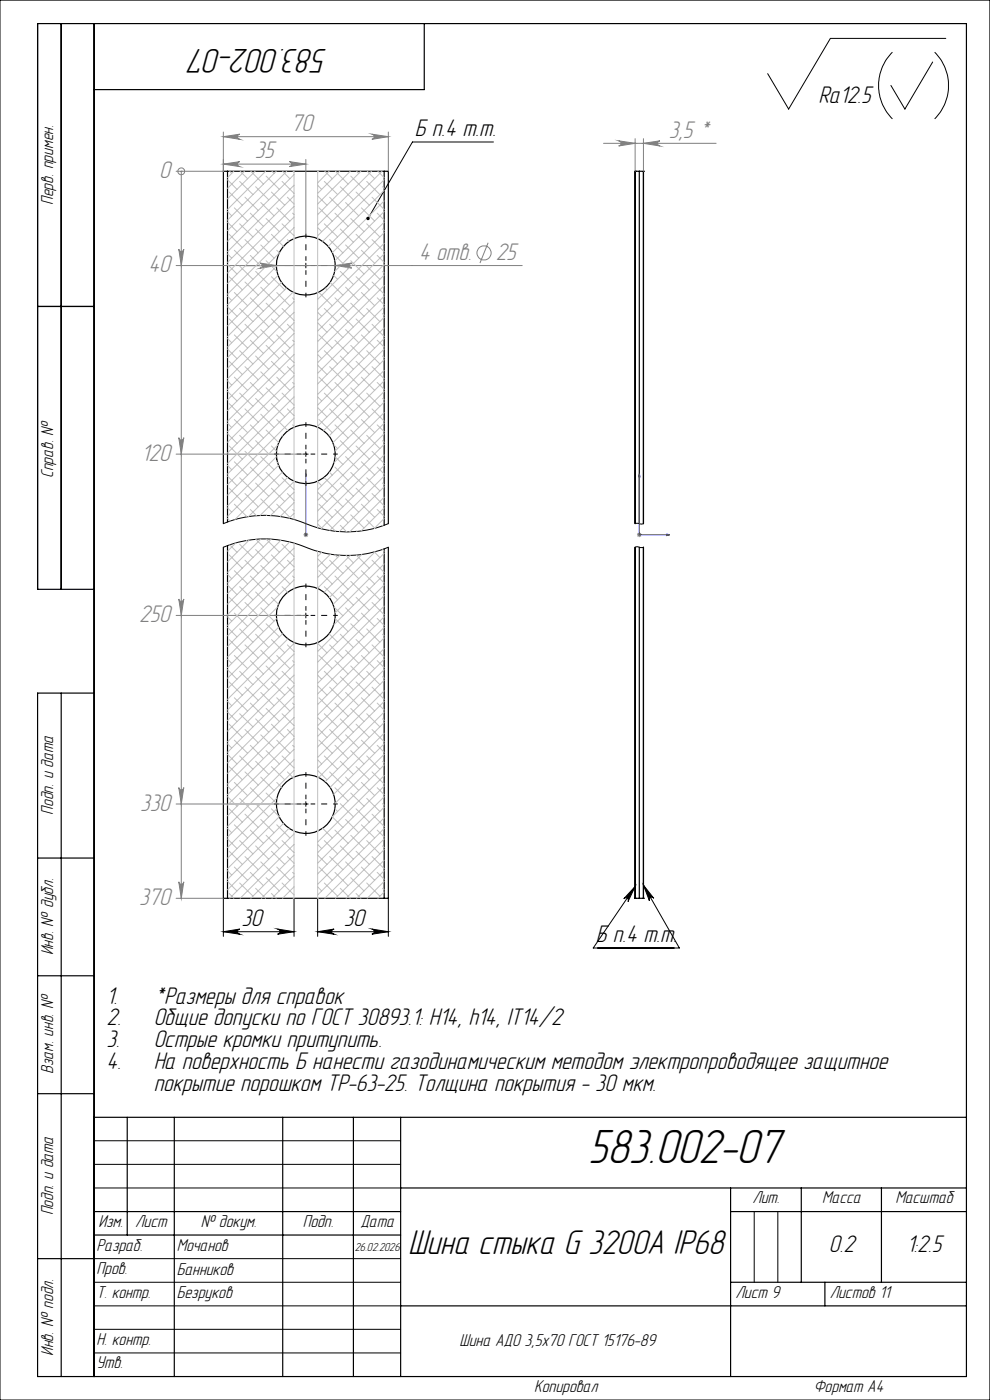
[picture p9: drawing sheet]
<svg xmlns="http://www.w3.org/2000/svg" width="210mm" height="297mm" viewBox="0 0 210 297" stroke-linecap="round" stroke-linejoin="round" font-family="sans-serif">
<g fill="none" stroke="#000" stroke-width=".25">
<path d="M13 5v120M20 5v287M90 5v14h-70M48.3 36.3h-.9v74.8M48.3 36.3v74.4M48.3 36.3h33.2M81.5 36.3h.9v74.8M81.5 36.3v75.1M134.7 36.3h.9M134.7 36.3h.1M134.7 36.3v74.8M135.6 36.3h.9"/>
<path d="M135.6 36.3v74.8M136.5 36.3h.1M136.5 36.3v74.8M8 65h12M47.4 116.1v74.5h.9M48.3 115.7v74.9M81.5 116.4v74.2M82.4 116.1v74.5h-.9M134.7 116.1v74.5M135.6 116.1v74.5M136.5 116.1v74.5M20 125h-12v-120h197v287h-197v-145h12"/>
<path d="M13 147v145M8 182h12M48.3 190.6h33.2M134.7 190.6h.9M134.7 190.6h.1M135.6 190.6h.9M136.5 190.6h.1M8 207h12M8 232h12M20 237h185M27 237v25M37 237v55"/>
<path d="M60 237v55M75 237v55M85 237v55M20 257h65M85 252h120M155 252v40M155 257h50M170 252v20M187 252v20M8 267h12M20 262h65M85 277h120"/>
<path d="M155 272h50M175 272v5"/>
<circle cx="64.9" cy="56.4" r="6.3"/>
<circle cx="64.9" cy="96.4" r="6.3"/>
<circle cx="64.9" cy="130.6" r="6.3"/>
<circle cx="64.9" cy="170.6" r="6.3"/>
</g>
<g fill="none" stroke="#808080" stroke-width=".21">
<path d="M38.5 36.3h.1M38.5 36.3v154.3M47.4 29l3.5-.5a.55 .55 0 0 0-.5 .5 .55 .55 0 0 0 .5 .6zM47.4 34.8l3.5-.5a.53 .53 0 0 0-.5 .5 .53 .53 0 0 0 .5 .5zM47.4 28v8.3h-10M47.4 29h35M47.4 34.8h17.5M61.4 34.3l3.5 .5-3.5 .5a.53 .53 0 0 0 .5-.5 .53 .53 0 0 0-.5-.5zM64.9 33.8v15.8M78.9 28.5l3.5 .5-3.5 .6a.55 .55 0 0 0 .5-.6 .55 .55 0 0 0-.5-.5zM82.4 28v8.3M128 30.4h23.9"/>
<path d="M131.2 29.9l3.5 .5-3.5 .6a.55 .55 0 0 0 .5-.6 .55 .55 0 0 0-.5-.5zM134.7 29.4v6.9M136.5 30.4l3.5-.5a.55 .55 0 0 0-.5 .5 .55 .55 0 0 0 .5 .6zM136.5 29.4v6.9M37.4 56.3h73.4M37.9 52.8a.53 .53 0 0 0 .6 .5 .53 .53 0 0 0 .5-.5l-.5 3.5zM55.1 55.8l3.5 .5-3.5 .6a.55 .55 0 0 0 .5-.5 .55 .55 0 0 0-.5-.6zM58.6 56.3l-6.7 .1M71.1 56.3l3.5-.5a.53 .53 0 0 0-.5 .5 .53 .53 0 0 0 .5 .6zM103.5 51.5l-1.7 4.3M37.4 96.3h27.5M37.9 92.8a.53 .53 0 0 0 .6 .6 .53 .53 0 0 0 .5-.6l-.5 3.5z"/>
<path d="M64.4 113.4h1M64.5 113.1l.7 .7M64.9 113v.9M65.2 113.1l-.7 .7M135.1 113.4h1M135.3 113.1l.7 .7M135.6 113v.9M136 113.1l-.7 .7M37.4 130.6h27.5M37.9 127.1a.53 .53 0 0 0 .6 .5 .53 .53 0 0 0 .5-.5l-.5 3.5zM37.4 170.6h27.5M37.9 167.1a.53 .53 0 0 0 .6 .5 .53 .53 0 0 0 .5-.5l-.5 3.5z"/>
<path d="M37.4 190.6h10M37.9 187.1a.53 .53 0 0 0 .6 .5 .53 .53 0 0 0 .5-.5l-.5 3.5z"/>
<circle cx="38.4" cy="36.3" r=".72"/>
<circle cx="102.7" cy="53.7" r="1.51"/>
</g>
<g fill="none" stroke="#000" stroke-width=".21">
<path d="M0 0h210v297h-210zM189.3 11.1a10 10 0 0 0 0 14.1M197.8 13.2l-5.9 9.9-2.9-5M198.3 11.1a10 10 0 0 1 0 14.1M200.6 8.1h-24.5l-8.8 15-4.5-7.5M104.7 30.1h-17.2l-9.4 16.3M64.4 56.3h1M64.9 55.8v1M64.4 96.3h1M64.9 95.8v1M47.4 116.1a23 23 0 0 1 18.8 .5 22.9 22.9 0 0 0 16.2-.5M47.4 111.1a23.4 23.4 0 0 1 18.8 .5 22.9 22.9 0 0 0 16.2-.5"/>
<path d="M134.7 116.1h1.8M134.7 111.1h1.8M64.4 130.6h1M64.9 130.1v1M64.4 170.6h1M64.9 170.1v1M47.4 197.7l3.5-.6a.55 .55 0 0 0-.5 .5 .55 .55 0 0 0 .5 .6zM47.4 190.6v8M47.4 197.7h15M58.9 197.1l3.5 .6-3.5 .5a.55 .55 0 0 0 .5-.6 .55 .55 0 0 0-.5-.5zM62.4 190.6v8M67.4 197.7l3.5-.6a.55 .55 0 0 0-.5 .5 .55 .55 0 0 0 .5 .6z"/>
<path d="M67.4 197.7h15M67.4 190.6v8M78.9 197.1l3.5 .6-3.5 .5a.55 .55 0 0 0 .5-.6 .55 .55 0 0 0-.5-.5zM82.4 190.6v8M134.7 188.1l-1.5 3.2a.53 .53 0 0 0-.1-.8 .53 .53 0 0 0-.8 .2zM136.5 187.8l2.2 2.8a.53 .53 0 0 0-.7-.2 .53 .53 0 0 0-.2 .7zM136.5 187.8l7.6 13.3h-18.3l8.9-13M20 242h65M20 247h65M20 252h65M160 257v15M165 257v15"/>
<path d="M20 267h65M20 272h65M20 277h65M20 282h65M20 287h65"/>
</g>
<path d="M64.9 113.3v.3zM64.9 100.5v.7v-.7M64.9 113.4h.1M64.9 100.5v12.9M135.6 100.5l.2 .7h-.3zM135.6 100.5v12.9h6.5M141.4 113.3l.7 .1-.7 .2z" fill="none" stroke="#00f" stroke-width=".21"/>
<g fill="none" stroke="#000" stroke-width=".21" stroke-dasharray="15.2 1.3 1.3 1.3" stroke-dashoffset="14.3" stroke-linecap="butt">
<path d="M63.9 56.3h-5.8M64.9 55.3v-5.7M64.9 57.3v5.8M65.9 56.3h5.7M63.9 96.3h-5.8M64.9 95.3v-5.7M64.9 97.3v5.8M65.9 96.3h5.7M63.9 130.6h-5.8M64.9 129.6v-5.8M64.9 131.6v5.7M65.9 130.6h5.7"/>
<path d="M63.9 170.6h-5.8M64.9 169.6v-5.8M64.9 171.6v5.7M65.9 170.6h5.7"/>
</g>
<g fill="none" stroke="#c0c0c0" stroke-width=".21">
<path d="M48.3 38.1l2 2.1M48.7 36.3l.4 .5M49.6 36.3l-1.3 1.4M50.8 38.5l2.9 2.8M50.9 36.3l1.6 1.6M51.9 36.3l-3.6 3.7M53.2 36.3l2.7 2.7M54.1 36.3l-5.8 5.9M54.2 39.6l2.8 2.8M56.3 36.3l-8 8.1M56.4 37.4l2.9 2.8M57.7 36.3l.4 .5"/>
<path d="M58.6 36.3l-10.3 10.4M59.8 38.5l2.6 2.5M59.9 36.3l1.6 1.6M60.8 36.3l-12.5 12.6M62.2 36.3l.2 .2M62.4 36.3v73.9M62.4 37l-14.1 14.2M62.4 39.3l-14.1 14.1M67.4 36.3v75.7M67.4 39.3l.8 .9M67.6 36.3l-.2 .2M68.8 38.5l2.8 2.8"/>
<path d="M68.9 36.3l1.6 1.6M69.8 36.3l-2.4 2.5M71.2 36.3l2.6 2.7M72.1 36.3l-4.7 4.7M72.2 39.6l2.8 2.8M74.3 36.3l-6.9 7M74.4 37.4l2.8 2.8M75.6 36.3l.5 .5M76.6 36.3l-9.2 9.2M77.8 38.5l2.8 2.8M77.9 36.3l1.6 1.6M78.8 36.3l-11.4 11.5"/>
<path d="M80.2 36.3l1.3 1.4M81 36.3l-13.6 13.7M81.1 39.6l.4 .4M81.5 38.1l-13.1 13.1M48.3 56.1l2 2M48.3 53.9l.8 .8M48.3 47.1l2 2M48.3 44.9l.8 .9M48.6 58.7l2.8 2.8M48.6 49.7l2.8 2.8M48.6 40.7l2.8 2.8M49.7 53.1l2.8 2.8"/>
<path d="M49.7 44.1l2.8 2.8M50.8 56.4l2.9 2.9M50.8 47.5l2.9 2.8M52 59.8l2.8 2.8M52 50.8l2.8 2.9M52 41.8l2.8 2.9M53.1 54.2l2.8 2.8M53.1 45.2l2.8 2.8M54.2 57.6l2.8 2.8M54.2 48.6l2.8 2.8M55.3 52l2.8 2.7M55.3 43l2.8 2.8"/>
<path d="M56.4 55.3l2.3 2.3M56.4 46.4l2.9 2.7M57.6 58.7l2.8 2.8M57.6 49.7l2.5 2.6M57.6 40.7l2.8 2.8M58.6 56.5l-10.3 10.4M58.7 53.1l.5 .5M58.7 44.1l2.8 2.8M59 58.4l-10.7 10.7M59.2 53.7l-10.9 11M59.7 59.9l-11.4 11.5M59.8 47.5l2.6 2.5"/>
<path d="M61 50.8l.3 .4M61 41.8l1.4 1.5M62.1 45.2l.3 .3M62.4 41.6l-14.1 14.1M62.4 43.8l-14.1 14.1M62.4 46l-14.1 14.1M62.4 48.3l-14.1 14.1M62.4 50.5l-.2 .2M67.4 50.5l.2 .2M67.4 48.3l.8 .8M67.4 41.6l2 1.9M67.7 44.1l2.8 2.8"/>
<path d="M68.8 47.5l2.8 2.8M69.9 50.8l2.8 2.9M69.9 41.8l2.8 2.9M70 59.9l2.7 2.7M70.8 58.4l.8 .9M71 54.2l2.8 2.8M71 45.2l2.8 2.8M72.2 57.6l2.8 2.8M72.2 48.6l2.8 2.8M73.3 52l2.8 2.7M73.3 43l2.8 2.8M74.4 55.3l2.8 2.8"/>
<path d="M74.4 46.4l2.8 2.7M75.5 58.7l2.9 2.8M75.5 49.7l2.9 2.8M75.5 40.7l2.9 2.8M76.7 53.1l2.8 2.8M76.7 44.1l2.8 2.8M77.8 56.4l2.8 2.9M77.8 47.5l2.8 2.8M78.9 59.8l2.6 2.6M78.9 50.8l2.6 2.6M78.9 41.8l2.6 2.6M80 54.2l1.5 1.5"/>
<path d="M80 45.2l1.5 1.5M81.1 57.6l.4 .3M81.1 48.6l.4 .3M81.5 40.4l-11.9 11.9M81.5 42.6l-11 11M81.5 44.9l-10.5 10.4M81.5 47.1l-10.5 10.5M81.5 49.4l-14.1 14.1M81.5 51.6l-14.1 14.1M81.5 53.9l-14.1 14.1M81.5 56.1l-14.1 14.1M81.5 58.3l-14.1 14.2"/>
<path d="M48.3 74l2 2.1M48.3 71.8l.8 .9M48.3 65.1l2 2M48.3 62.8l.8 .9M48.6 76.7l2.8 2.7M48.6 67.7l2.8 2.8M49.7 71l2.8 2.8M49.7 62.1l2.8 2.8M50.8 74.4l2.9 2.8M50.8 65.4l2.9 2.8M52 77.8l2.8 2.8M52 68.8l2.8 2.8"/>
<path d="M53.1 72.2l2.8 2.8M53.1 63.2l2.8 2.8M54.2 75.5l2.8 2.8M54.2 66.5l2.8 2.9M55.3 78.9l2.8 2.8M55.3 69.9l2.8 2.8M55.3 60.9l2.8 2.8M56.4 73.3l2.9 2.8M56.4 64.3l2.9 2.8M57.6 76.7l2.8 2.7M57.6 67.7l2.8 2.8M58.7 71l2.8 2.8"/>
<path d="M58.7 62.1l2.8 2.8M59.8 74.4l2.6 2.5M59.8 65.4l2.6 2.6M60.8 61.1l-12.5 12.5M61 77.8l1.4 1.4M61 68.8l1.4 1.4M62.1 72.2l.3 .3M62.1 63.2l.3 .3M62.2 62l-13.9 13.9M62.4 64l-14.1 14.1M62.4 66.2l-14.1 14.2M62.4 68.5l-14.1 14.1"/>
<path d="M62.4 70.7l-14.1 14.1M62.4 73l-14.1 14.1M62.4 75.2l-14.1 14.2M62.4 77.5l-14.1 14.1M62.4 79.7l-14.1 14.1M67.4 77.5l2 1.9M67.4 66.2l.8 .9M67.4 75.2l.8 .9M67.4 68.5l2 2M67.7 71l2.8 2.8M67.7 62.1l2.8 2.8M68.8 74.4l2.8 2.8"/>
<path d="M68.8 65.4l2.8 2.8M69 61.1l.4 .4M69.9 77.8l2.8 2.8M69.9 68.8l2.8 2.8M71 72.2l2.8 2.8M71 63.2l2.8 2.8M72.2 75.5l2.8 2.8M72.2 66.5l2.8 2.9M73.3 78.9l2.8 2.8M73.3 69.9l2.8 2.8M73.3 60.9l2.8 2.8M74.4 73.3l2.8 2.8"/>
<path d="M74.4 64.3l2.8 2.8M75.5 76.7l2.9 2.7M75.5 67.7l2.9 2.8M76.7 71l2.8 2.8M76.7 62.1l2.8 2.8M77.8 74.4l2.8 2.8M77.8 65.4l2.8 2.8M78.9 77.8l2.6 2.6M78.9 68.8l2.6 2.6M80 63.2l1.5 1.5M80 72.2l1.5 1.4M81.1 75.5l.4 .4"/>
<path d="M81.1 66.5l.4 .4M81.5 62.8l-14.1 14.1M81.5 65.1l-14.1 14.1M81.5 67.3l-14.1 14.2M81.5 69.6l-14.1 14.1M81.5 71.8l-14.1 14.1M81.5 74l-14.1 14.2M81.5 76.3l-14.1 14.1M81.5 78.6l-12.8 12.8M81.5 60.6l-14.1 14.1M48.3 98.7l.8 1M48.3 92l2 2"/>
<path d="M48.3 89.8l.8 .9M48.3 83l2 2.1M48.3 80.8l.8 .9M48.6 94.6l2.8 2.8M48.6 85.6l2.8 2.8M49.7 98l2.8 2.8M49.7 89l2.8 2.8M49.7 80l2.8 2.8M50.8 92.4l2.9 2.8M50.8 83.4l2.9 2.8M52 95.7l2.8 2.8M52 86.7l2.8 2.9"/>
<path d="M53.1 99.1l2.8 2.8M53.1 90.1l2.8 2.8M53.1 81.1l2.8 2.9M54.2 93.5l2.8 2.8M54.2 84.5l2.8 2.8M55.3 96.9l2.8 2.8M55.3 87.9l2.8 2.8M56.4 91.2l2.7 2.7M56.4 82.3l2.9 2.8M57.6 94.6l1.1 1.1M57.6 85.6l2.8 2.8M58.6 96.9l-10.3 10.4"/>
<path d="M58.7 98l.2 .2M58.7 89l2.4 2.4M58.7 80l2.8 2.8M58.9 94.4l-10.6 10.7M59.1 98.7l-10.8 10.8M59.8 92.4l.1 .1M59.8 83.4l2.6 2.5M61 86.7l1.4 1.5M62.1 90.1l.3 .3M62.1 81.1l.3 .4M62.4 81.9l-14.1 14.2M62.4 84.2l-14.1 14.1"/>
<path d="M62.4 86.5l-14.1 14.1M62.4 88.7l-14.1 14.1M67.4 86.5l2 1.9M67.4 84.2l.8 .9M67.7 80l2.8 2.8M67.7 89l2.8 2.8M68.8 83.4l2.8 2.8M69.9 86.7l2.8 2.9M70.8 94.4l.8 .8M71 90.1l2.8 2.8M71 99.1l2.8 2.8M71 81.1l2.8 2.9"/>
<path d="M71.1 96.9l1.6 1.6M72.2 93.5l2.8 2.8M72.2 84.5l2.8 2.8M73.3 96.9l2.8 2.8M73.3 87.9l2.8 2.8M74.4 91.2l2.8 2.8M74.4 82.3l2.8 2.8M75.5 94.6l2.9 2.8M75.5 85.6l2.9 2.8M76.7 98l2.8 2.8M76.7 89l2.8 2.8M76.7 80l2.8 2.8"/>
<path d="M77.8 92.4l2.8 2.8M77.8 83.4l2.8 2.8M78.9 95.7l2.6 2.6M78.9 86.7l2.6 2.7M80 99.1l1.5 1.5M80 90.1l1.5 1.5M80 81.1l1.5 1.5M81.1 93.5l.4 .3M81.1 84.5l.4 .3M81.5 80.8l-11.7 11.7M81.5 83l-10.9 10.9M81.5 89.8l-14.1 14.1"/>
<path d="M81.5 85.3l-10.4 10.4M81.5 87.5l-10.7 10.7M81.5 92l-14.1 14.1M81.5 94.3l-14.1 14.1M81.5 96.5l-14.1 14.1M81.5 98.7l-13.4 13.4M48.3 110l.5 .6M48.3 107.7l.8 1M48.3 101l2 2M48.6 117.7l2.8 2.8M48.6 103.6l2.8 2.8M48.7 115.6l1.6 1.6"/>
<path d="M49.7 107l2.7 2.6M50 115.2l-1.7 1.7M50.8 115.5l2.9 2.8M50.8 101.3l2.9 2.8M52 118.8l2.8 2.8M52 104.7l2.8 2.8M52.3 114.6l.2 .3M52.8 114.6l-4.5 4.6M53.1 108.1l1.3 1.3M54.2 116.6l2.8 2.8M54.2 102.5l2.8 2.8M54.3 114.4l1.6 1.6"/>
<path d="M55.3 114.4l-7 7M55.3 120l2.8 2.8M55.3 105.8l2.8 2.9M56.4 114.4l2.9 2.8M56.4 109.2l.2 .2M56.4 100.2l2.9 2.8M57.5 114.4l-9.2 9.3M57.6 117.7l2.8 2.8M57.6 103.6l2.8 2.8M58.7 107l2.8 2.7M59.6 114.6l-11.3 11.3M59.8 115.5l2.6 2.5"/>
<path d="M59.8 101.3l2.6 2.6M59.9 100.2l-10.1 10M61 118.8l1.4 1.5M61 104.7l1.4 1.4M61 101.3l-8.3 8.3M61.5 115l-13.2 13.2M62.1 108.1l.3 .3M62.4 115.2v75.4M62.4 116.3l-14.1 14.1M62.4 118.5l-14.1 14.2M62.4 102.2l-7.2 7.2M62.4 104.4l-5 5"/>
<path d="M62.4 106.6l-3 3M62.4 108.9l-1.1 1.1M67.4 117v73.6M67.4 118.5l2 2M67.4 111.2l.8 .8M67.4 104.4l2 2M67.4 102.2l.8 .8M67.7 107l2.8 2.7M68.2 117.2l-.8 .8M68.8 110.3l2.4 2.4M68.8 101.3l2.8 2.8M69.8 100.2l.7 .6"/>
<path d="M69.9 118.8l2.8 2.8M69.9 104.7l2.8 2.8M70.1 117.6l-2.7 2.7M71 117.7l.6 .6M71 108.1l2.8 2.8M72.1 117.8l-4.7 4.7M72.2 102.5l2.8 2.8M72.2 111.4l1.4 1.5M73.3 120l2.8 2.8M73.3 105.8l2.8 2.9M73.4 117.8l1.6 1.6M74.3 117.8l-6.9 7"/>
<path d="M74.4 109.2l2.8 2.8M74.4 100.2l2.8 2.8M75.5 112.6l.2 .1M75.5 103.6l2.9 2.8M75.6 117.8l2.8 2.7M76.7 107l2.8 2.7M76.8 117.6l-8.1 8.1M77.8 110.3l1.7 1.8M77.8 101.3l2.8 2.8M78.9 118.8l2.6 2.6M78.9 104.7l2.6 2.6M79.4 117.1l1.2 1.2"/>
<path d="M79.6 117l-9.8 9.8M80 108.1l1.5 1.4M81.1 116.6l.4 .3M81.1 111.4l.1 .1M81.1 102.5l.4 .3M81.5 117.4l-10.8 10.8M81.5 119.6l-10.4 10.4M81.5 101l-11.5 11.5M81.5 103.3l-9.5 9.5M81.5 105.5l-7.3 7.4M81.5 107.7l-4.9 4.9M81.5 110l-2.1 2.1"/>
<path d="M48.3 139.8l.8 .9M48.3 133.1l2 2M48.3 130.8l.8 1M48.3 124.1l2 2M48.3 121.8l.8 1M48.6 135.7l2.8 2.8M48.6 126.7l2.8 2.8M49.7 139.1l2.8 2.7M49.7 130.1l2.8 2.8M49.7 121.1l2.8 2.8M50.8 133.4l2.9 2.8M50.8 124.5l2.9 2.7"/>
<path d="M52 136.8l2.8 2.8M52 127.8l2.8 2.8M53.1 131.2l2.8 2.8M53.1 122.2l2.8 2.8M54.2 134.5l2.8 2.9M54.2 125.6l2.8 2.8M55.3 137.9l2.8 2.8M55.3 128.9l2.8 2.9M56.4 132.3l2.9 2.8M56.4 123.3l2.9 2.8M57.6 135.7l2.8 2.8M57.6 126.7l1.5 1.5"/>
<path d="M58.7 131.2l-10.4 10.4M58.7 139.1l2.8 2.7M58.7 121.1l2.8 2.8M58.9 128.8l-10.6 10.6M59.1 133l-10.8 10.9M59.8 124.5l1.2 1.2M59.9 134.4l-11.6 11.7M61 136.8l1.4 1.4M61.1 135.5l-12.8 12.9M62.1 122.2l.3 .3M62.4 120.8l-14.1 14.1M62.4 123l-14.1 14.2"/>
<path d="M62.4 136.5l-14.1 14.1M62.4 138.7l-14.1 14.2M67.4 136.5l2 2M67.7 139.1l2.8 2.7M67.7 121.1l2.8 2.8M68.8 124.5l2.8 2.7M69.8 134.4l1.8 1.8M69.9 136.8l2.8 2.8M70.8 128.8l1.9 1.8M71 122.2l2.8 2.8M71.1 131.2l2.7 2.8M72.2 134.5l2.8 2.9"/>
<path d="M72.2 125.6l2.8 2.8M73.3 137.9l2.8 2.8M73.3 128.9l2.8 2.9M74.4 132.3l2.8 2.8M74.4 123.3l2.8 2.8M75.5 135.7l2.9 2.8M75.5 126.7l2.9 2.8M76.7 139.1l2.8 2.7M76.7 130.1l2.8 2.8M76.7 121.1l2.8 2.8M77.8 133.4l2.8 2.8M77.8 124.5l2.8 2.7"/>
<path d="M78.9 136.8l2.6 2.6M78.9 127.8l2.6 2.6M80 131.2l1.5 1.5M80 122.2l1.5 1.5M81.1 134.5l.4 .4M81.1 125.6l.4 .3M81.5 124.1l-14.1 14.1M81.5 126.4l-14.1 14.1M81.5 128.6l-14.1 14.1M81.5 130.8l-14.1 14.2M81.5 133.1l-14.1 14.1M81.5 135.3l-14.1 14.2"/>
<path d="M81.5 137.6l-14.1 14.1M81.5 139.8l-14.1 14.1M81.5 121.8l-10.7 10.8M48.3 157.8l.8 .9M48.3 151.1l2 2M48.3 148.8l.8 .9M48.3 142.1l2 2M48.6 153.6l2.8 2.9M48.6 144.7l2.8 2.8M49.7 157l2.8 2.8M49.7 148l2.8 2.8M50.8 151.4l2.9 2.8"/>
<path d="M50.8 142.4l2.9 2.8M52 154.8l2.8 2.8M52 145.8l2.8 2.8M53.1 158.1l2.8 2.8M53.1 149.2l2.8 2.7M53.1 140.2l2.8 2.8M54.2 152.5l2.8 2.8M54.2 143.5l2.8 2.8M55.3 155.9l2.8 2.8M55.3 146.9l2.8 2.8M56.4 159.2l2.9 2.9M56.4 150.3l2.9 2.8"/>
<path d="M56.4 141.3l2.9 2.8M57.6 153.6l2.8 2.9M57.6 144.7l2.8 2.8M58.7 157l2.8 2.8M58.7 148l2.8 2.8M59.8 151.4l2.6 2.5M59.8 142.4l2.6 2.6M61 154.8l1.4 1.4M61 145.8l1.4 1.4M62.1 158.1l.3 .3M62.1 149.2l.3 .3M62.1 140.2l.3 .3"/>
<path d="M62.4 141l-14.1 14.1M62.4 143.2l-14.1 14.2M62.4 145.5l-14.1 14.1M62.4 147.7l-14.1 14.2M62.4 150l-14.1 14.1M62.4 152.2l-14.1 14.1M62.4 154.4l-14.1 14.2M62.4 156.7l-14.1 14.1M62.4 159l-14.1 14.1M67.4 152.2l.8 .9M67.4 145.5l2 2M67.4 154.4l2 2.1"/>
<path d="M67.4 143.2l.8 .9M67.7 157l2.8 2.8M67.7 148l2.8 2.8M68.8 151.4l2.8 2.8M68.8 142.4l2.8 2.8M69.9 154.8l2.8 2.8M69.9 145.8l2.8 2.8M71 158.1l2.8 2.8M71 149.2l2.8 2.7M71 140.2l2.8 2.8M72.2 152.5l2.8 2.8M72.2 143.5l2.8 2.8"/>
<path d="M73.3 155.9l2.8 2.8M73.3 146.9l2.8 2.8M74.4 159.2l2.8 2.9M74.4 150.3l2.8 2.8M74.4 141.3l2.8 2.8M75.5 153.6l2.9 2.9M75.5 144.7l2.9 2.8M76.7 157l2.8 2.8M76.7 148l2.8 2.8M77.8 151.4l2.8 2.8M77.8 142.4l2.8 2.8M78.9 154.8l2.6 2.6"/>
<path d="M78.9 145.8l2.6 2.6M80 158.1l1.5 1.5M80 149.2l1.5 1.4M80 140.2l1.5 1.4M81.1 152.5l.4 .4M81.1 143.5l.4 .4M81.5 142.1l-14.1 14.1M81.5 144.3l-14.1 14.1M81.5 146.5l-14.1 14.2M81.5 157.8l-10.7 10.7M81.5 148.8l-14.1 14.1M81.5 151.1l-13.9 13.9"/>
<path d="M81.5 153.3l-12.5 12.5M81.5 155.5l-11.5 11.5M48.3 178l2 2M48.3 175.8l.8 .9M48.3 169l2 2M48.3 166.8l.8 .9M48.3 160l2 2.1M48.6 171.6l2.8 2.8M48.6 162.6l2.8 2.8M49.7 175l2.8 2.8M49.7 166l2.8 2.8M50.8 178.3l2.9 2.8"/>
<path d="M50.8 169.4l2.9 2.8M50.8 160.4l2.9 2.8M52 172.7l2.8 2.8M52 163.8l2.8 2.7M53.1 176.1l2.8 2.8M53.1 167.1l2.8 2.8M54.2 179.5l2.8 2.8M54.2 170.5l2.8 2.8M54.2 161.5l2.8 2.8M55.3 173.8l2.8 2.9M55.3 164.8l2.8 2.9M56.4 177.2l2.9 2.8"/>
<path d="M56.4 168.2l2.2 2.2M57.6 171.6l1.6 1.6M57.6 162.6l2.8 2.8M58.7 171.6l-10.4 10.5M58.7 175l2.8 2.8M58.7 166l1 1M58.7 169.3l-10.4 10.5M59.2 173.3l-10.9 11M59.8 178.3l2.6 2.6M59.8 160.4l2.6 2.5M60.1 174.7l-11.8 11.8M61 163.8l1.2 1.2"/>
<path d="M61.3 175.7l-13 13.1M62.2 176.2l.2 .2M62.4 161.2l-14.1 14.1M62.4 163.4l-14.1 14.1M62.4 176.9l-13.7 13.7M62.4 179.1l-11.5 11.5M67.4 163.4l2 2M67.4 179.1l.8 .9M67.4 161.2l.8 .9M67.6 176.2l-.2 .2M68.4 175.7l2.1 2.1M68.8 178.3l2.8 2.8"/>
<path d="M68.8 160.4l2.8 2.8M69.9 163.8l2.8 2.7M70.5 173.3l2.2 2.2M71 171.6l.6 .6M71 176.1l2.8 2.8M71 167.1l2.8 2.8M72.2 161.5l2.8 2.8M72.2 179.5l2.8 2.8M72.2 170.5l2.8 2.8M73.3 173.8l2.8 2.9M73.3 164.8l2.8 2.9M74.4 177.2l2.8 2.8"/>
<path d="M74.4 168.2l2.8 2.8M75.5 171.6l2.9 2.8M75.5 162.6l2.9 2.8M76.7 175l2.8 2.8M76.7 166l2.8 2.8M77.8 178.3l2.8 2.8M77.8 169.4l2.8 2.8M77.8 160.4l2.8 2.8M78.9 172.7l2.6 2.6M78.9 163.8l2.6 2.5M80 176.1l1.5 1.4M80 167.1l1.5 1.5"/>
<path d="M81.1 179.5l.4 .3M81.1 170.5l.4 .3M81.1 161.5l.4 .4M81.5 160l-10.4 10.4M81.5 162.3l-11 10.9M81.5 164.5l-14.1 14.1M81.5 166.8l-14.1 14.1M81.5 169l-14.1 14.1M81.5 171.2l-14.1 14.2M81.5 173.5l-14.1 14.1M81.5 175.8l-14.1 14.1M81.5 178l-12.6 12.6"/>
<path d="M48.3 187l2 2M48.3 184.7l.8 .9M48.6 189.5l1 1.1M48.6 180.6l2.8 2.8M49.7 183.9l2.8 2.9M50.8 187.3l2.9 2.8M52 181.7l2.8 2.8M53.1 185.1l2.8 2.8M54.2 188.5l2.1 2.1M55.3 182.8l2.8 2.8M56.4 186.2l2.9 2.8M57.6 189.5l1 1.1"/>
<path d="M57.6 180.6l2.8 2.8M58.7 183.9l2.8 2.9M59.8 187.3l2.6 2.6M61 181.7l1.4 1.4M62.1 185.1l.3 .3M62.4 181.4l-9.2 9.2M62.4 183.7l-6.9 6.9M62.4 185.9l-4.7 4.7M62.4 188.1l-2.5 2.5M62.4 190.4l-.2 .2M67.4 190.4l.2 .2M67.4 181.4l2 2"/>
<path d="M67.4 188.1l.8 .9M67.7 183.9l2.8 2.9M68.8 187.3l2.8 2.8M69.9 181.7l2.8 2.8M71 185.1l2.8 2.8M72.2 188.5l2.1 2.1M73.3 182.8l2.8 2.8M74.4 186.2l2.8 2.8M75.5 189.5l1.1 1.1M75.5 180.6l2.9 2.8M76.7 183.9l2.8 2.9M77.8 187.3l2.8 2.8"/>
<path d="M78.9 181.7l2.6 2.6M80 185.1l1.5 1.4M81.1 188.5l.4 .3M81.5 180.2l-10.3 10.4M81.5 182.5l-8.1 8.1M81.5 184.7l-5.9 5.9M81.5 187l-3.6 3.6M81.5 189.2l-1.3 1.4"/>
</g>
<path d="M77.8 46.1a.36 .36 0 0 0 .1 .6l.2-.3-.2 .3a.37 .37 0 0 0 .5-.4 .37 .37 0 0 0-.6-.2zM136.5 187.8l2.2 2.8a.53 .53 0 0 0-.7-.2 .53 .53 0 0 0-.2 .7zM134.7 188.1l-1.5 3.2a.53 .53 0 0 0-.1-.8 .53 .53 0 0 0-.8 .2z" fill="#000"/>
<g fill="#00f">
<path d="M64.9 113.3v.3zM64.9 100.5v.7z"/>
<path d="M141.4 113.3l.7 .1-.7 .2zM135.6 100.5l.2 .7h-.3z"/>
</g>
<g fill="#000">
<path d="M47.4 197.7l3.5-.6a.55 .55 0 0 0-.5 .5 .55 .55 0 0 0 .5 .6zM58.9 197.1l3.5 .6-3.5 .5a.55 .55 0 0 0 .5-.6 .55 .55 0 0 0-.5-.5z"/>
<path d="M67.4 197.7l3.5-.6a.55 .55 0 0 0-.5 .5 .55 .55 0 0 0 .5 .6zM78.9 197.1l3.5 .6-3.5 .5a.55 .55 0 0 0 .5-.6 .55 .55 0 0 0-.5-.5z"/>
</g>
<path d="M47.4 29l3.5-.5a.55 .55 0 0 0-.5 .5 .55 .55 0 0 0 .5 .6zM78.9 28.5l3.5 .5-3.5 .6a.55 .55 0 0 0 .5-.6 .55 .55 0 0 0-.5-.5zM55.1 55.8a.55 .55 0 0 1 .5 .6 .55 .55 0 0 1-.5 .5l3.5-.6zM71.1 56.3l3.5 .6a.53 .53 0 0 1-.5-.6 .53 .53 0 0 1 .5-.5zM47.4 34.8l3.5-.5a.53 .53 0 0 0-.5 .5 .53 .53 0 0 0 .5 .5zM61.4 34.3l3.5 .5-3.5 .5a.53 .53 0 0 0 .5-.5 .53 .53 0 0 0-.5-.5zM37.9 52.8a.53 .53 0 0 0 .6 .5 .53 .53 0 0 0 .5-.5l-.5 3.5zM37.9 92.8a.53 .53 0 0 0 .6 .6 .53 .53 0 0 0 .5-.6l-.5 3.5zM37.9 127.1a.53 .53 0 0 0 .6 .5 .53 .53 0 0 0 .5-.5l-.5 3.5zM37.9 167.1a.53 .53 0 0 0 .6 .5 .53 .53 0 0 0 .5-.5l-.5 3.5zM37.9 187.1a.53 .53 0 0 0 .6 .5 .53 .53 0 0 0 .5-.5l-.5 3.5zM131.2 29.9l3.5 .5-3.5 .6a.55 .55 0 0 0 .5-.6 .55 .55 0 0 0-.5-.5zM136.5 30.4l3.5-.5a.55 .55 0 0 0-.5 .5 .55 .55 0 0 0 .5 .6z" fill="#808080"/>
<text font-size="10.5" x="124.7" y="246.7">583.002-07</text>
<g font-size="7.5">
<text x="69.5" y="10.5" transform="rotate(-180 69.5 10.5)">583.002-07</text>
<text x="86.6" y="266.1">Шина стыка G 3200A IP68</text>
</g>
<g font-size="5.3">
<text x="173.6" y="21.9">Ra12.5</text>
<text x="88" y="28.9">Б п.4 т.т.</text>
<text x="51.2" y="196.4">30</text>
<text x="72.9" y="196.4">30</text>
<text x="126.4" y="199.8">Б п.4 т.т.</text>
<text x="22.6" y="212.9">1.</text>
<text x="32.6" y="212.9">*Размеры для справок</text>
<text x="22.6" y="217.5">2.</text>
<text x="32.6" y="217.5">Общие допуски по ГОСТ 30893.1: H14, h14, IT14/2</text>
<text x="22.6" y="222.1">3.</text>
<text x="22.6" y="226.8">4.</text>
<text x="32.6" y="222.1">Острые кромки притупить.</text>
<text x="32.6" y="226.8">На поверхность Б нанести газодинамическим методом электропроводящее защитное</text>
<text x="32.6" y="231.4">покрытие порошком ТР-63-25. Толщина покрытия - 30 мкм.</text>
<text x="175.8" y="265.6">0.2</text>
<text x="192.3" y="265.6">1:2.5</text>
</g>
<g font-size="5.3" fill="#808080">
<text x="61.7" y="27.8">70</text>
<text x="141.9" y="29.2">3,5 *</text>
<text x="54.1" y="33.6">35</text>
<text x="33.7" y="37.8">0</text>
<text x="31.5" y="57.8">40</text>
<text x="88.9" y="55.1">4 отв.</text>
<text x="105.2" y="55.1">25</text>
<text x="30" y="97.8">120</text>
<text x="29.5" y="132">250</text>
<text x="29.8" y="172">330</text>
<text x="29.5" y="192">370</text>
</g>
<g font-size="3.8">
<text x="11.3" y="43.5" transform="rotate(-90 11.3 43.5)">Перв. примен.</text>
<text x="11.3" y="101.4" transform="rotate(-90 11.3 101.4)">Справ. №</text>
<text x="11.3" y="172.8" transform="rotate(-90 11.3 172.8)">Подп. и дата</text>
<text x="11.3" y="202.7" transform="rotate(-90 11.3 202.7)">Инв. № дубл.</text>
<text x="11.3" y="227.8" transform="rotate(-90 11.3 227.8)">Взам. инв. №</text>
<text x="11.3" y="257.8" transform="rotate(-90 11.3 257.8)">Подп. и дата</text>
<text x="159.6" y="255.3">Лит.</text>
<text x="174.4" y="255.3">Масса</text>
<text x="189.9" y="255.3">Масштаб</text>
<text x="20.9" y="260.3">Изм.</text>
<text x="28.7" y="260.3">Лист</text>
<text x="42.6" y="260.3">№ докум.</text>
<text x="64.2" y="260.3">Подп.</text>
<text x="76.5" y="260.3">Дата</text>
<text x="20.5" y="265.3">Разраб.</text>
<text x="37.5" y="265.3">Мочанов</text>
<text x="20.5" y="275.3">Т. контр.</text>
<text x="20.5" y="270.3">Пров.</text>
<text x="37.5" y="270.4">Банников</text>
<text x="37.5" y="275.4">Безруков</text>
<text x="156" y="275.3">Лист 9</text>
<text x="176" y="275.3">Листов 11</text>
<text x="11.3" y="287.7" transform="rotate(-90 11.3 287.7)">Инв. № подл.</text>
<text x="20.5" y="285.3">Н. контр.</text>
<text x="97.5" y="285.5">Шина АДО 3,5х70 ГОСТ 15176-89</text>
<text x="20.5" y="290.3">Утв.</text>
<text x="113.3" y="295.3">Копировал</text>
<text x="172.6" y="295.3">Формат А4</text>
</g>
<text font-size="2.6" x="75.3" y="265.4">26.02.2026</text>
</svg>
